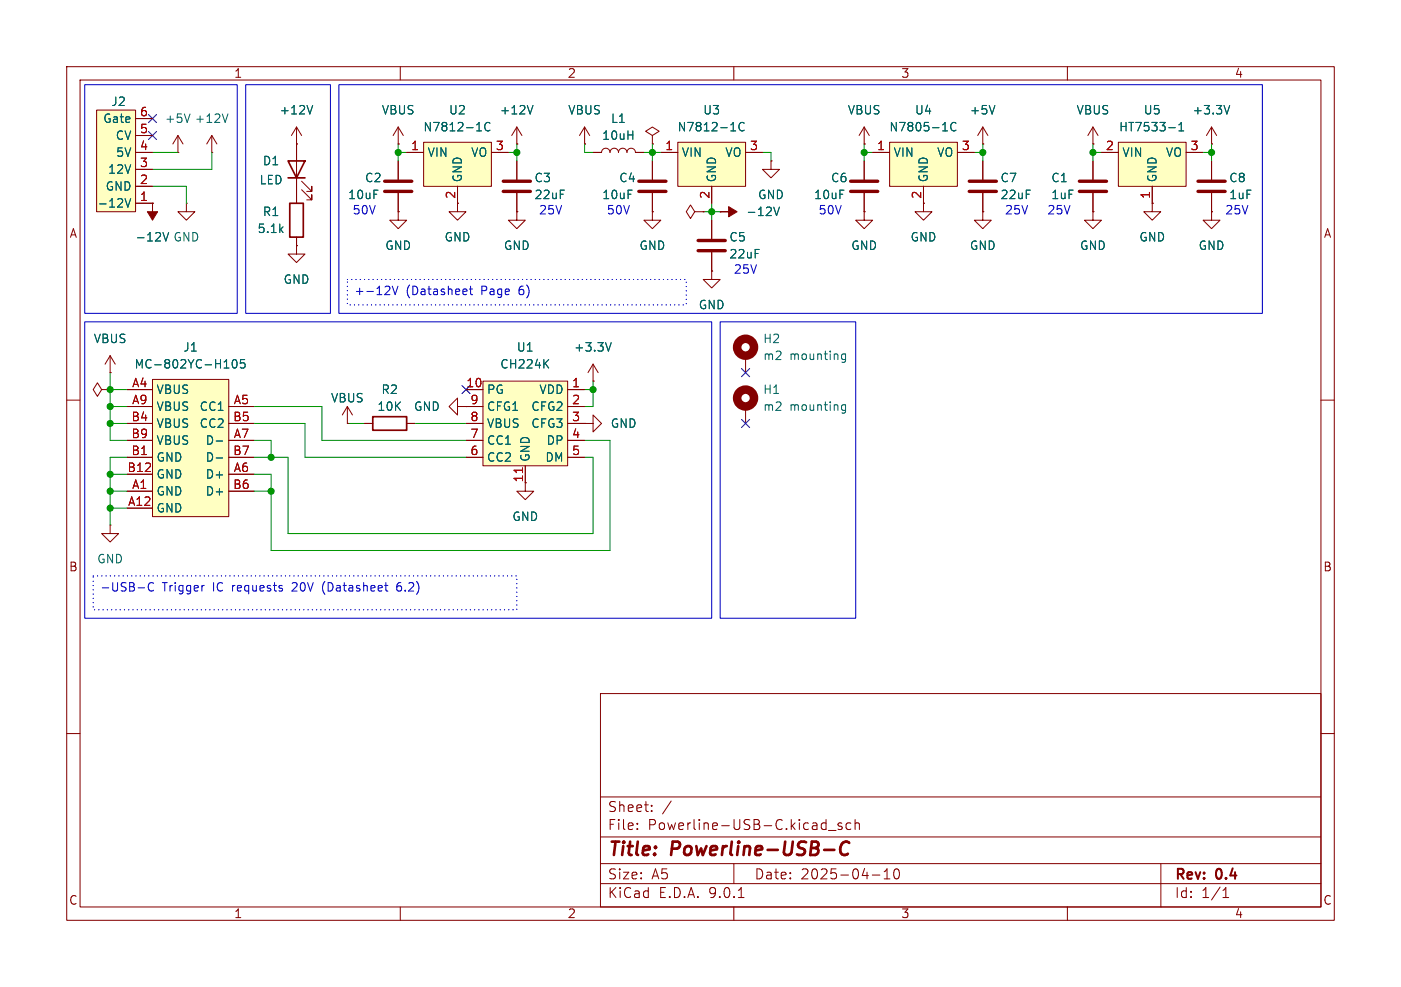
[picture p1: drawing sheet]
<svg xmlns="http://www.w3.org/2000/svg" width="210mm" height="148mm" viewBox="0 0 210 148" stroke-linecap="round" stroke-linejoin="round" font-family="sans-serif">
<g fill="none" stroke="#840000" stroke-width=".15">
<path d="M10 10h190v128h-190zM12 12h186v124h-186zM60 10v2M110 10v2M160 10v2M31.7 22.9h.1M31.7 20.3l-.7 1.3M31.7 20.3l.8 1.3M31.7 20.3v2.6M77.5 24.1v2.8M77.5 29v2.8M106.7 33v2.8"/>
<path d="M106.7 37.8v2.8M88.9 57.2h.1M88.9 54.6l-.8 1.3M88.9 54.6l.8 1.3M88.9 54.6v2.6M10 60h2M54.6 63.5h1.3M61 63.5h1.2M87.6 63.5h1.3v-1.3l1.3 1.3-1.3 1.3v-1.3M87.6 63.5h.1M198 60h2M10 110h2"/>
<path d="M90 104h108v32h-108zM90 119.5h108M198 110h2M60 136v2M90 132.5h108M90 129.5h108M90 125.5h108M95.5 124.2v.2M95.5 123.5v.1M97.7 121.5v.2M97.7 120.8v.1M100.6 120.1l-1.3 1.9"/>
<path d="M110 136v2M110 129.5v3M110.7 134.6h.8M124.2 124.5h1.1M126.2 123.5l-.4-.1-.2 .2 .1 .2 .5 .2v.3h-.6M127.5 123.5l-.4-.1-.3 .3v.4l.2 .2h.5M128.2 123.5a.37 .37 0 0 1 .6 .1v.8M128.2 122.9v1.5M130.8 131.2h1.1M132.5 131.8h.9M132.5 130.7l.5-.4v1.5M134.1 130.4l.4-.1a.94 .94 0 0 1 0 1.5h-.2a.91 .91 0 0 1-.2-1.4z"/>
<path d="M160 136v2M174 129.5v6.5M183.3 134.6h.9M183.3 133.5l.5-.4v1.5"/>
</g>
<path d="M123.5 127.4h1.6M127.3 126.4a.8 .8 0 0 0-.9-.1 .8 .8 0 0 0-.4 .8 .76 .76 0 0 0 .1 .9 .76 .76 0 0 0 .9 .1l.1-.1" fill="none" stroke="#840000" stroke-width=".4"/>
<path d="M75.4 27.2h4.1M75.4 28.7h4.1M104.6 36.1h4.1M104.6 37.6h4.1" fill="none" stroke="#840000" stroke-width=".51"/>
<path d="M34.2 17.1l-.5 1.3M91.6 51.4l-.4 1.2" fill="none" stroke="#006464" stroke-width=".15"/>
<path d="M55.9 62.5h5.1v2h-5.1z" fill="none" stroke="#840000" stroke-width=".25"/>
<path d="M72.4 57.2h12.7v12.7h-12.7z" fill="#ffffc2"/>
<g fill="none" stroke="#840000" stroke-width=".15">
<path d="M27.9 30.5v1.3h1.3l-1.3 1.2-1.2-1.2h1.2M27.9 30.5h.1M59.7 31.8v1.2h1.3l-1.3 1.3-1.3-1.3h1.3M59.7 31.8h.1M59.7 24.1v2.8M59.7 29v2.8M97.8 31.8v1.2h1.3l-1.3 1.3-1.3-1.3h1.3M97.8 31.8h.1M104.1 31.8l-.6-1.1-.6 1.1 .6 1 .6-1h1.3M105.4 31.8h.1M69.8 58.4h2.6M72.4 57.2h12.7v12.7h-12.7z"/>
<path d="M85.1 58.4h2.5M106.7 40.6v1.3h1.2l-1.2 1.3-1.3-1.3h1.3M106.7 40.6h.1M16.5 78.7v1.3h1.3l-1.3 1.3-1.3-1.3h1.3M16.5 78.7h.1M52.1 63.5h.1M52.1 61l-.8 1.2M52.1 61l.7 1.2M52.1 61v2.5M68.6 61v-1.3l-1.3 1.3 1.3 1.2v-1.2h1.2M69.8 61h.1M69.8 61h2.6"/>
<path d="M69.8 63.5h2.6M69.8 66h2.6M69.8 68.6h2.6M78.7 69.9v2.5M85.1 61h2.5M85.1 63.5h2.5M85.1 66h2.5M85.1 68.6h2.5"/>
</g>
<path d="M78.3 70.2v.7" fill="none" stroke="#a90000" stroke-width=".15"/>
<path d="M81.7 54.5l.5 .7M82.2 53.9l-.7 .7" fill="none" stroke="#006464" stroke-width=".15"/>
<path d="M57.7 27.2h4M57.7 28.7h4" fill="none" stroke="#840000" stroke-width=".51"/>
<path d="M22.9 56.9h11.4v20.6h-11.4z" fill="#ffffc2"/>
<g fill="none" stroke="#840000" stroke-width=".15">
<path d="M77.5 19.1l-.8 1.2M77.5 19.1l.7 1.2M77.5 19.1v2.5M87.6 19.1l-.7 1.2M87.6 19.1l.8 1.2M87.6 19.1v2.5M22.9 30.5h.1M77.5 31.8v1.2h1.2l-1.2 1.3-1.3-1.3h1.3M77.5 31.8h.1M77.5 21.6h.1M87.6 21.6h.1M88.9 22.9h1.3a.64 .64 0 0 1 .6-.7 .64 .64 0 0 1 .6 .7 .64 .64 0 0 1 .7-.7 .64 .64 0 0 1 .6 .7 .64 .64 0 0 1 .6-.7 .64 .64 0 0 1 .7 .7 .64 .64 0 0 1 .6-.7 .64 .64 0 0 1 .6 .7h1.3"/>
<path d="M97.8 20.3l1-.6-1-.6-1 .6 1 .6v1.3M97.8 21.6h.1M97.8 24.1v2.8M97.8 29v2.8M115.6 24.1v1.3h1.2l-1.2 1.3-1.3-1.3h1.3M115.6 24.1h.1M129.5 24.1v2.8M129.5 29v2.8M19 58.4h3.9M22.9 56.9h11.4v20.6h-11.4zM111.8 53.3v2.6M19 61h3.9"/>
<path d="M19 63.5h3.9M19 66h3.9M19 68.6h3.9M19 71.1h3.9M19 73.7h3.9M19 76.2h3.9M34.3 61h3.8M34.3 63.5h3.8M34.3 66h3.8M34.3 68.6h3.8M34.3 71.1h3.8M34.3 73.7h3.8"/>
<path d="M78.7 72.4v1.3h-1.2l1.2 1.2 1.3-1.2h-1.3M111.8 61v2.5"/>
</g>
<g fill="none" stroke="#006464" stroke-width=".15">
<path d="M79.9 15.8l-.4 1.3M24.4 34.9l.5 1.2 .4-1.2M33.6 55.2h.7M35 54l.1-.1a.69 .69 0 0 1 .5 .5 .69 .69 0 0 1-.3 .7l-.1 .1a.69 .69 0 0 1-.5-.5 .69 .69 0 0 1 .3-.7zM36.7 53.9h-.6l-.1 .6 .2-.1 .4 .1 .1 .1v.5l-.2 .1-.5-.1M126.1 53.7l.3 .2h.3M126.7 53.1v1l-.2 .2h-.3M126.7 53.1h-.3l-.3 .2M32.4 66.1h1M32.4 68.7h1M126.1 61.3l.3 .2h.3M126.7 60.7v1l-.2 .3-.3-.1"/>
<path d="M126.7 60.8l-.3-.1-.3 .2"/>
</g>
<path d="M95.8 27.2h4M95.8 28.7h4M127.5 27.2h4.1M127.5 28.7h4.1" fill="none" stroke="#840000" stroke-width=".51"/>
<path d="M22.9 30.5v1.3h.7l-.7 1.2-.8-1.2h.8z" fill="#840000" stroke="#840000" stroke-width=".15"/>
<g fill="none" stroke="#840000" stroke-width="1.3">
<circle cx="111.8" cy="59.7" r="1.27"/>
<circle cx="111.8" cy="52.1" r="1.27"/>
</g>
<path d="M63.5 21.3h10.2v6.6h-10.2z" fill="#ffffc2"/>
<path d="M59.7 19.1l-.8 1.2M59.7 19.1l.8 1.2M59.7 19.1v2.5M59.7 21.6h.1M61 22.9h2.5M63.5 21.3h10.2v6.6h-10.2zM68.6 27.9v2.6M73.7 22.9h2.5" fill="none" stroke="#840000" stroke-width=".15"/>
<path d="M71.5 19.6h.7M73.4 18.5a.51 .51 0 0 0-.6 0 .51 .51 0 0 0-.1 .6 .48 .48 0 0 0 .2 .5 .48 .48 0 0 0 .5-.1" fill="none" stroke="#006464" stroke-width=".15"/>
<path d="M14.5 16.5h5.8v15.3h-5.8z" fill="#ffffc2"/>
<g fill="none" stroke="#840000" stroke-width=".15">
<path d="M14.5 16.5h5.8v15.3h-5.8zM20.3 17.8h2.6M44.4 19.1v11.4M44.4 19.1l-.7 1.2M44.4 19.1l.8 1.2M163.8 19.1l-.7 1.2M163.8 19.1l.8 1.2M163.8 19.1v2.5M20.3 20.3h2.6M20.3 22.9h2.6M20.3 25.4h2.6M20.3 27.9h2.6"/>
<path d="M20.3 30.5h2.6M26.7 22.9h.1M26.7 20.3l-.8 1.3M26.7 20.3l.7 1.3M26.7 20.3v2.6M44.4 36.8v1.3h1.3l-1.3 1.3-1.2-1.3h1.2M44.4 36.8h.1M44.4 21.6h.1M44.4 35.6v1.2M45.2 28.4l1.5 1.6v-.8v.8h-.7M45.2 27.2l1.5 1.5v-.8v.8h-.7M68.6 30.5v1.3h1.2l-1.2 1.2-1.3-1.2h1.3"/>
<path d="M107.9 31.8h.1M163.8 21.6h.1M15.2 58.4l-.6-1-.6 1 .6 1 .6-1h1.3M16.5 58.4h.1M16.5 55.9h.1M16.5 53.3l-.8 1.3M16.5 53.3l.8 1.3M16.5 53.3v2.6"/>
</g>
<path d="M28.5 17.1l-.4 1.3M46.9 15.8l-.5 1.3M18.7 29.8l.5 1.3 .4-1.3M116 31.1l.4 1.2 .4-1.2" fill="none" stroke="#006464" stroke-width=".15"/>
<path d="M107.9 31.8h1.3v-.8l1.3 .8-1.3 .7v-.7z" fill="#840000" stroke="#840000" stroke-width=".15"/>
<path d="M43.2 24.1h2.5l-1.3 2.6zM43.2 26.7h2.5M43.4 30.5h2.1v5.1h-2.1z" fill="none" stroke="#840000" stroke-width=".25"/>
<path d="M167.6 21.3h10.2v6.6h-10.2z" fill="#ffffc2"/>
<g fill="none" stroke="#840000" stroke-width=".15">
<path d="M129.5 19.1l-.7 1.2M129.5 19.1l.8 1.2M129.5 19.1v2.5M129.5 31.8v1.2h1.3l-1.3 1.3-1.2-1.3h1.2M129.5 31.8h.1M129.5 21.6h.1M138.4 30.5v1.3h1.3l-1.3 1.2-1.2-1.2h1.2M163.8 24.1v2.8M163.8 29v2.8M165.1 22.9h2.5M167.6 21.3h10.2v6.6h-10.2zM172.7 27.9v2.6"/>
<path d="M177.8 22.9h2.5"/>
</g>
<path d="M175.2 19.1h1M176.7 19.6h.7M176.7 18.7l.4-.3v1.2" fill="none" stroke="#006464" stroke-width=".15"/>
<path d="M161.8 27.2h4.1M161.8 28.7h4.1" fill="none" stroke="#840000" stroke-width=".51"/>
<path d="M133.3 21.3h10.2v6.6h-10.2z" fill="#ffffc2"/>
<path d="M147.3 19.1l-.7 1.2M147.3 19.1l.8 1.2M147.3 19.1v2.5M130.8 22.9h2.5M133.3 21.3h10.2v6.6h-10.2zM138.4 27.9v2.6M143.5 22.9h2.5M147.3 21.6h.1" fill="none" stroke="#840000" stroke-width=".15"/>
<path d="M141.3 19.6h.7M143.3 18.5a.51 .51 0 0 0-.6 0 .51 .51 0 0 0-.2 .6 .48 .48 0 0 0 .3 .5 .48 .48 0 0 0 .5-.1M149.1 15.8l-.4 1.3" fill="none" stroke="#006464" stroke-width=".15"/>
<path d="M101.6 21.3h10.2v6.6h-10.2z" fill="#ffffc2"/>
<g fill="none" stroke="#840000" stroke-width=".15">
<path d="M20.3 17.8h2.6M181.6 19.1l-.8 1.2M181.6 19.1l.8 1.2M181.6 19.1v2.5M20.3 22.9h2.6M20.3 20.3h2.6M20.3 25.4h2.6M20.3 27.9h2.6M20.3 30.5h2.6M22.9 30.5h.1M44.4 36.8h.1M44.4 21.6h.1"/>
<path d="M44.4 21.6v2.5M44.4 26.7v3.8M44.4 35.6v1.2M59.7 21.6h.1M59.7 31.8h.1M59.7 24.1v2.8M59.7 29v2.8M61 22.9h2.5M68.6 27.9v2.6M73.7 22.9h2.5M77.5 31.8h.1M77.5 21.6h.1"/>
<path d="M77.5 24.1v2.8M77.5 29v2.8M87.6 21.6h.1M88.9 22.9h1.3M95.2 22.9h1.3M97.8 21.6h.1M97.8 31.8h.1M97.8 24.1v2.8M97.8 29v2.8M99.1 22.9h2.5M101.6 21.3h10.2v6.6h-10.2zM105.4 31.8h.1"/>
<path d="M106.7 27.9v2.6M106.7 33v2.8M106.7 37.8v2.8M107.9 31.8h.1M111.8 22.9h2.5M115.6 24.1h.1M129.5 31.8h.1M129.5 21.6h.1M129.5 24.1v2.8M129.5 29v2.8M130.8 22.9h2.5M138.4 27.9v2.6"/>
<path d="M143.5 22.9h2.5M147.3 31.8v1.2h1.3l-1.3 1.3-1.3-1.3h1.3M147.3 31.8h.1M147.3 21.6h.1M147.3 24.1v2.8M147.3 29v2.8M163.8 31.8v1.2h1.3l-1.3 1.3-1.2-1.3h1.2M163.8 31.8h.1M163.8 21.6h.1M163.8 24.1v2.8M163.8 29v2.8M165.1 22.9h2.5"/>
<path d="M172.7 30.5v1.3h1.3l-1.3 1.2-1.3-1.2h1.3M172.7 30.5h.1M172.7 27.9v2.6M177.8 22.9h2.5M181.6 21.6h.1M181.6 31.8v1.2h1.3l-1.3 1.3-1.3-1.3h1.3M181.6 31.8h.1M181.6 24.1v2.8M181.6 29v2.8M16.5 55.9h.1M19 58.4h3.9M69.8 58.4h2.6"/>
<path d="M85.1 58.4h2.5M88.9 57.2h.1M106.7 40.6h.1M19 63.5h3.9M19 61h3.9M19 66h3.9M19 68.6h3.9M19 71.1h3.9M19 73.7h3.9M19 76.2h3.9M34.3 63.5h3.8M34.3 61h3.8"/>
<path d="M34.3 66h3.8M34.3 68.6h3.8M34.3 71.1h3.8M34.3 73.7h3.8M52.1 63.5h.1M54.6 63.5h1.3M61 63.5h1.2M69.8 61h.1M69.8 63.5h2.6M69.8 61h2.6M69.8 66h2.6M69.8 68.6h2.6"/>
<path d="M78.7 69.9v2.5M85.1 63.5h2.5M85.1 61h2.5M85.1 66h2.5M85.1 68.6h2.5M87.6 63.5h.1"/>
</g>
<g fill="none" stroke="#006464" stroke-width=".15">
<path d="M46.9 15.8l-.5 1.3M71.5 19.6h.7M73.4 18.5a.51 .51 0 0 0-.6 0 .51 .51 0 0 0-.1 .6 .48 .48 0 0 0 .2 .5 .48 .48 0 0 0 .5-.1M79.9 15.8l-.4 1.3M109.6 19.6h.7M111.5 18.5a.51 .51 0 0 0-.6 0 .51 .51 0 0 0-.1 .6 .48 .48 0 0 0 .2 .5 .48 .48 0 0 0 .5-.1M141.3 19.6h.7M143.3 18.5a.51 .51 0 0 0-.6 0 .51 .51 0 0 0-.2 .6 .48 .48 0 0 0 .3 .5 .48 .48 0 0 0 .5-.1M149.1 15.8l-.4 1.3M175.2 19.1h1M176.7 19.6h.7M176.7 18.7l.4-.3v1.2"/>
<path d="M184.3 15.8l-.4 1.3M18.7 29.8l.5 1.3 .4-1.3M24.4 34.9l.5 1.2 .4-1.2M116 31.1l.4 1.2 .4-1.2M33.6 55.2h.7M35 54l.1-.1a.69 .69 0 0 1 .5 .5 .69 .69 0 0 1-.3 .7l-.1 .1a.69 .69 0 0 1-.5-.5 .69 .69 0 0 1 .3-.7zM36.7 53.9h-.6l-.1 .6 .2-.1 .4 .1 .1 .1v.5l-.2 .1-.5-.1M81.7 54.5l.5 .7M82.2 53.9l-.7 .7M91.6 51.4l-.4 1.2M32.4 66.1h1M32.4 68.7h1"/>
</g>
<path d="M145.3 27.2h4.1M145.3 28.7h4.1M179.6 27.2h4M179.6 28.7h4" fill="none" stroke="#840000" stroke-width=".51"/>
<g fill="none" stroke="#009600" stroke-width=".15">
<path d="M22.9 22.9h3.8M22.9 27.9h5v2.6M31.7 22.9v2.5h-8.8M59.7 22.9h1.3M59.7 21.6v2.5M76.2 22.9h1.3M77.5 21.6v2.5M87.6 21.6v1.3h1.3M96.5 22.9h2.6M97.8 21.6v2.5M105.4 31.8h2.5M106.7 30.5v2.5"/>
<path d="M114.3 22.9h1.3v1.2M129.5 22.9h1.3M129.5 21.6v2.5M146 22.9h1.3M147.3 21.6v2.5M163.8 22.9h1.3M163.8 21.6v2.5M180.3 22.9h1.3M181.6 21.6v2.5M16.5 55.9v10.1h2.5M16.5 58.4h2.5M87.6 58.4h1.3"/>
<path d="M88.9 57.2v3.8h-1.3M16.5 76.2h2.5M16.5 63.5h2.5M16.5 61h2.5M16.5 73.7h2.5M16.5 71.1h2.5M19 68.6h-2.5v10.1M38.1 66h2.5v2.6M38.1 63.5h7.6v5.1h24.1M38.1 68.6h5.1v11.4h45.7v-11.4h-1.3M38.1 61h10.2v5h21.5M38.1 73.7h2.5"/>
<path d="M52.1 63.5h2.5M62.2 63.5h7.6M87.6 66h3.8v16.6h-50.8v-11.5h-2.5"/>
</g>
<path d="M22.3 19.7l1.2 1.2M22.3 17.2l1.2 1.2M23.5 19.7l-1.2 1.2M23.5 17.2l-1.2 1.2M69.2 57.8l1.3 1.2M70.5 57.8l-1.3 1.2M111.2 55.3l1.2 1.2M112.4 55.3l-1.2 1.2M111.2 62.9l1.2 1.2M112.4 62.9l-1.2 1.2" fill="none" stroke="#000084" stroke-width=".15"/>
<path d="M52.1 41.9h50.8v3.8h-50.8zM14 86.4h63.5v5h-63.5z" fill="none" stroke="#0000c2" stroke-width=".15" stroke-dasharray="0 .6"/>
<g fill="none" stroke="#0000c2" stroke-width=".15">
<path d="M12.7 12.7h22.9v34.3h-22.9zM36.8 12.7h12.7v34.3h-12.7zM50.8 12.7h138.4v34.3h-138.4zM12.7 48.3h94v44.4h-94zM58.3 43l.1 .2v.3l-.7 .7h.7M58.8 42.9l.4 1.3 .5-1.3M70.4 43.3h.4M70.5 42.9v1.1l.3 .2M107.9 48.3h20.4v44.4h-20.4zM20.7 88.2h1M23 87.5a.51 .51 0 0 0-.6 0 .51 .51 0 0 0-.2 .6 .48 .48 0 0 0 .3 .5 .48 .48 0 0 0 .5-.1M30.5 87.8h.1"/>
<path d="M48.5 87.5l-.2 .5 .2 .8M59.8 87.4h-.1a.86 .86 0 0 0 0 1.2h.3M60 87.8h-.3l-.2 .3"/>
</g>
<path d="M78.3 70.2v.7" fill="none" stroke="#a90000" stroke-width=".15"/>
<g fill="#009600" stroke="#009600" stroke-width=".15">
<circle cx="40.6" cy="73.7" r=".46"/>
<circle cx="77.5" cy="22.9" r=".46"/>
<circle cx="59.7" cy="22.9" r=".46"/>
<circle cx="16.5" cy="71.1" r=".46"/>
<circle cx="16.5" cy="76.2" r=".46"/>
<circle cx="16.5" cy="63.5" r=".46"/>
<circle cx="16.5" cy="73.7" r=".46"/>
<circle cx="40.6" cy="68.6" r=".46"/>
<circle cx="88.9" cy="58.4" r=".46"/>
<circle cx="106.7" cy="31.8" r=".46"/>
<circle cx="97.8" cy="22.9" r=".46"/>
<circle cx="16.5" cy="58.4" r=".46"/>
<circle cx="16.5" cy="61" r=".46"/>
<circle cx="163.8" cy="22.9" r=".46"/>
<circle cx="181.6" cy="22.9" r=".46"/>
<circle cx="147.3" cy="22.9" r=".46"/>
<circle cx="129.5" cy="22.9" r=".46"/>
</g>
<g font-size="2.8" fill="#840000">
<text x="91" y="128.9">Title:</text>
<text x="100.7" y="128.9">Powerline-USB-C</text>
</g>
<g font-size="2.1" fill="#840000">
<text x="91" y="124.7">File:</text>
<text x="91" y="122">Sheet:</text>
<text x="97.1" y="124.7">Powerline-USB-C.kicad_sch</text>
<text x="91" y="134.9">KiCad</text>
<text x="91" y="132.1">Size:</text>
<text x="97.7" y="132.1">A5</text>
<text x="98.7" y="134.9">E.D.A.</text>
<text x="106.3" y="134.9">9.0.1</text>
<text x="113" y="132.1">Date:</text>
<text x="120" y="132.1">2025-04-10</text>
<text x="176" y="132.3">Rev:</text>
<text x="176" y="134.9">Id:</text>
<text x="180.1" y="134.9">1/1</text>
<text x="182.4" y="132.3">0.4</text>
</g>
<g font-size="1.8" fill="#840000">
<text x="35" y="11.9">1</text>
<text x="85" y="11.9">2</text>
<text x="135" y="11.9">3</text>
<text x="185" y="11.9">4</text>
<text x="68.3" y="29.9" transform="rotate(-90 68.3 29.9)">2</text>
<text x="10.3" y="35.9">A</text>
<text x="198.4" y="35.9">A</text>
<text x="78.5" y="72.4" transform="rotate(-90 78.5 72.4)">11</text>
<text x="10.3" y="85.9">B</text>
<text x="198.3" y="85.9">B</text>
<text x="10.3" y="135.9">C</text>
<text x="35" y="137.9">1</text>
<text x="85" y="137.9">2</text>
<text x="135" y="137.9">3</text>
<text x="185" y="137.9">4</text>
<text x="198.3" y="135.9">C</text>
</g>
<g font-size="1.8" fill="#006464">
<text x="16.6" y="16.1">J2</text>
<text x="41.8" y="17.4">+12V</text>
<text x="57.1" y="17.4">VBUS</text>
<text x="67.2" y="17.4">U2</text>
<text x="74.8" y="17.4">+12V</text>
<text x="85.1" y="17.4">VBUS</text>
<text x="105.3" y="17.4">U3</text>
<text x="127" y="17.4">VBUS</text>
<text x="137.1" y="17.4">U4</text>
<text x="145.3" y="17.4">+5V</text>
<text x="161.3" y="17.4">VBUS</text>
<text x="171.3" y="17.4">U5</text>
<text x="178.7" y="17.4">+3.3V</text>
<text x="15.4" y="18.6">Gate</text>
<text x="17.3" y="21.2">CV</text>
<text x="17.3" y="23.7">5V</text>
<text x="24.6" y="18.6">+5V</text>
<text x="29.1" y="18.6">+12V</text>
<text x="63.4" y="19.9">N7812-1C</text>
<text x="64" y="23.7">VIN</text>
<text x="70.5" y="23.7">VO</text>
<text x="90.2" y="21.2">10uH</text>
<text x="91.5" y="18.6">L1</text>
<text x="101.5" y="19.9">N7812-1C</text>
<text x="102.1" y="23.7">VIN</text>
<text x="108.6" y="23.7">VO</text>
<text x="133.2" y="19.9">N7805-1C</text>
<text x="133.9" y="23.7">VIN</text>
<text x="140.4" y="23.7">VO</text>
<text x="167.7" y="19.9">HT7533-1</text>
<text x="168.1" y="23.7">VIN</text>
<text x="174.7" y="23.7">VO</text>
<text x="15.7" y="28.8">GND</text>
<text x="16.1" y="26.3">12V</text>
<text x="38.8" y="27.9">LED</text>
<text x="39.3" y="25">D1</text>
<text x="54.6" y="27.5">C2</text>
<text x="69.4" y="27.4" transform="rotate(-90 69.4 27.4)">GND</text>
<text x="80" y="27.5">C3</text>
<text x="92.7" y="27.5">C4</text>
<text x="107.5" y="27.4" transform="rotate(-90 107.5 27.4)">GND</text>
<text x="124.5" y="27.5">C6</text>
<text x="139.3" y="27.4" transform="rotate(-90 139.3 27.4)">GND</text>
<text x="149.9" y="27.5">C7</text>
<text x="157.5" y="27.5">C1</text>
<text x="173.6" y="27.4" transform="rotate(-90 173.6 27.4)">GND</text>
<text x="184.2" y="27.5">C8</text>
<text x="14.5" y="31.3">-12V</text>
<text x="38.5" y="35.2">5.1k</text>
<text x="39.3" y="32.6">R1</text>
<text x="52.1" y="30.1">10uF</text>
<text x="80" y="30.1">22uF</text>
<text x="90.2" y="30.1">10uF</text>
<text x="111.8" y="32.6">-12V</text>
<text x="113.5" y="30.1">GND</text>
<text x="121.9" y="30.1">10uF</text>
<text x="149.9" y="30.1">22uF</text>
<text x="157.5" y="30.1">1uF</text>
<text x="184.2" y="30.1">1uF</text>
<text x="20.2" y="36.4">-12V</text>
<text x="25.9" y="36.4">GND</text>
<text x="57.7" y="37.7">GND</text>
<text x="66.5" y="36.4">GND</text>
<text x="75.4" y="37.7">GND</text>
<text x="95.8" y="37.7">GND</text>
<text x="109.2" y="36.4">C5</text>
<text x="109.2" y="39">22uF</text>
<text x="127.5" y="37.7">GND</text>
<text x="136.4" y="36.4">GND</text>
<text x="145.3" y="37.7">GND</text>
<text x="161.8" y="37.7">GND</text>
<text x="170.7" y="36.4">GND</text>
<text x="179.6" y="37.7">GND</text>
<text x="42.4" y="42.8">GND</text>
<text x="104.6" y="46.6">GND</text>
<text x="14" y="51.7">VBUS</text>
<text x="27.4" y="52.9">J1</text>
<text x="77.4" y="52.9">U1</text>
<text x="86" y="52.9">+3.3V</text>
<text x="114.3" y="51.7">H2</text>
<text x="20.1" y="55.5">MC-802YC-H105</text>
<text x="23.4" y="59.3">VBUS</text>
<text x="57.1" y="59.3">R2</text>
<text x="72.9" y="59.3">PG</text>
<text x="74.9" y="55.5">CH224K</text>
<text x="80.8" y="59.3">VDD</text>
<text x="114.3" y="59.3">H1</text>
<text x="114.3" y="54.2">m2</text>
<text x="118.4" y="54.2">mounting</text>
<text x="23.4" y="61.8">VBUS</text>
<text x="23.4" y="64.4">VBUS</text>
<text x="29.8" y="61.8">CC1</text>
<text x="29.8" y="64.4">CC2</text>
<text x="49.5" y="60.6">VBUS</text>
<text x="56.5" y="61.8">10K</text>
<text x="62" y="61.8">GND</text>
<text x="72.9" y="61.8">CFG1</text>
<text x="72.9" y="64.4">VBUS</text>
<text x="79.5" y="61.8">CFG2</text>
<text x="79.5" y="64.4">CFG3</text>
<text x="91.4" y="64.4">GND</text>
<text x="114.3" y="61.8">m2</text>
<text x="118.4" y="61.8">mounting</text>
<text x="23.4" y="66.9">VBUS</text>
<text x="23.4" y="69.4">GND</text>
<text x="23.4" y="72">GND</text>
<text x="30.7" y="66.9">D-</text>
<text x="30.7" y="69.4">D-</text>
<text x="30.7" y="72">D+</text>
<text x="72.9" y="66.9">CC1</text>
<text x="72.9" y="69.4">CC2</text>
<text x="79.6" y="69.3" transform="rotate(-90 79.6 69.3)">GND</text>
<text x="81.7" y="69.4">DM</text>
<text x="81.8" y="66.9">DP</text>
<text x="23.4" y="74.5">GND</text>
<text x="23.4" y="77.1">GND</text>
<text x="30.7" y="74.5">D+</text>
<text x="76.7" y="78.3">GND</text>
<text x="14.5" y="84.7">GND</text>
</g>
<g font-size="1.8" fill="#a90000">
<text x="20.9" y="17.5">6</text>
<text x="20.9" y="20.1">5</text>
<text x="20.9" y="22.6">4</text>
<text x="61.5" y="22.6">1</text>
<text x="74.2" y="22.6">3</text>
<text x="99.6" y="22.6">1</text>
<text x="112.3" y="22.6">3</text>
<text x="131.4" y="22.6">1</text>
<text x="144.1" y="22.6">3</text>
<text x="165.7" y="22.6">2</text>
<text x="178.4" y="22.6">3</text>
<text x="20.9" y="25.1">3</text>
<text x="20.9" y="27.7">2</text>
<text x="106.4" y="29.9" transform="rotate(-90 106.4 29.9)">2</text>
<text x="138.2" y="29.9" transform="rotate(-90 138.2 29.9)">2</text>
<text x="172.5" y="29.9" transform="rotate(-90 172.5 29.9)">1</text>
<text x="20.9" y="30.2">1</text>
<text x="19.7" y="58.2">A4</text>
<text x="69.8" y="58.2">10</text>
<text x="85.7" y="58.2">1</text>
<text x="19.6" y="63.2">B4</text>
<text x="19.6" y="65.8">B9</text>
<text x="19.7" y="60.7">A9</text>
<text x="34.9" y="63.2">B5</text>
<text x="34.9" y="60.7">A5</text>
<text x="34.9" y="65.8">A7</text>
<text x="70.4" y="60.7">9</text>
<text x="70.4" y="63.2">8</text>
<text x="70.4" y="65.8">7</text>
<text x="85.7" y="60.7">2</text>
<text x="85.7" y="63.2">3</text>
<text x="85.7" y="65.8">4</text>
<text x="19" y="70.9">B12</text>
<text x="19.6" y="68.3">B1</text>
<text x="34.9" y="68.3">B7</text>
<text x="34.9" y="70.9">A6</text>
<text x="70.4" y="68.3">6</text>
<text x="85.7" y="68.3">5</text>
<text x="19.1" y="75.9">A12</text>
<text x="19.7" y="73.4">A1</text>
<text x="34.9" y="73.4">B6</text>
</g>
<g font-size="1.8" fill="#0000c2">
<text x="52.8" y="32.4">50V</text>
<text x="80.7" y="32.4">25V</text>
<text x="90.9" y="32.4">50V</text>
<text x="122.6" y="32.4">50V</text>
<text x="150.5" y="32.4">25V</text>
<text x="156.9" y="32.4">25V</text>
<text x="183.6" y="32.4">25V</text>
<text x="109.9" y="41.3">25V</text>
<text x="53" y="44.6">+-12V</text>
<text x="60.8" y="44.6">(Datasheet</text>
<text x="72.2" y="44.6">Page</text>
<text x="78.1" y="44.6">6)</text>
<text x="14.9" y="89">-USB-C</text>
<text x="24.3" y="89">Trigger</text>
<text x="32" y="89">IC</text>
<text x="35.1" y="89">requests</text>
<text x="44.3" y="89">20V</text>
<text x="49" y="89">(Datasheet</text>
<text x="60.3" y="89">6.2)</text>
</g>
</svg>
